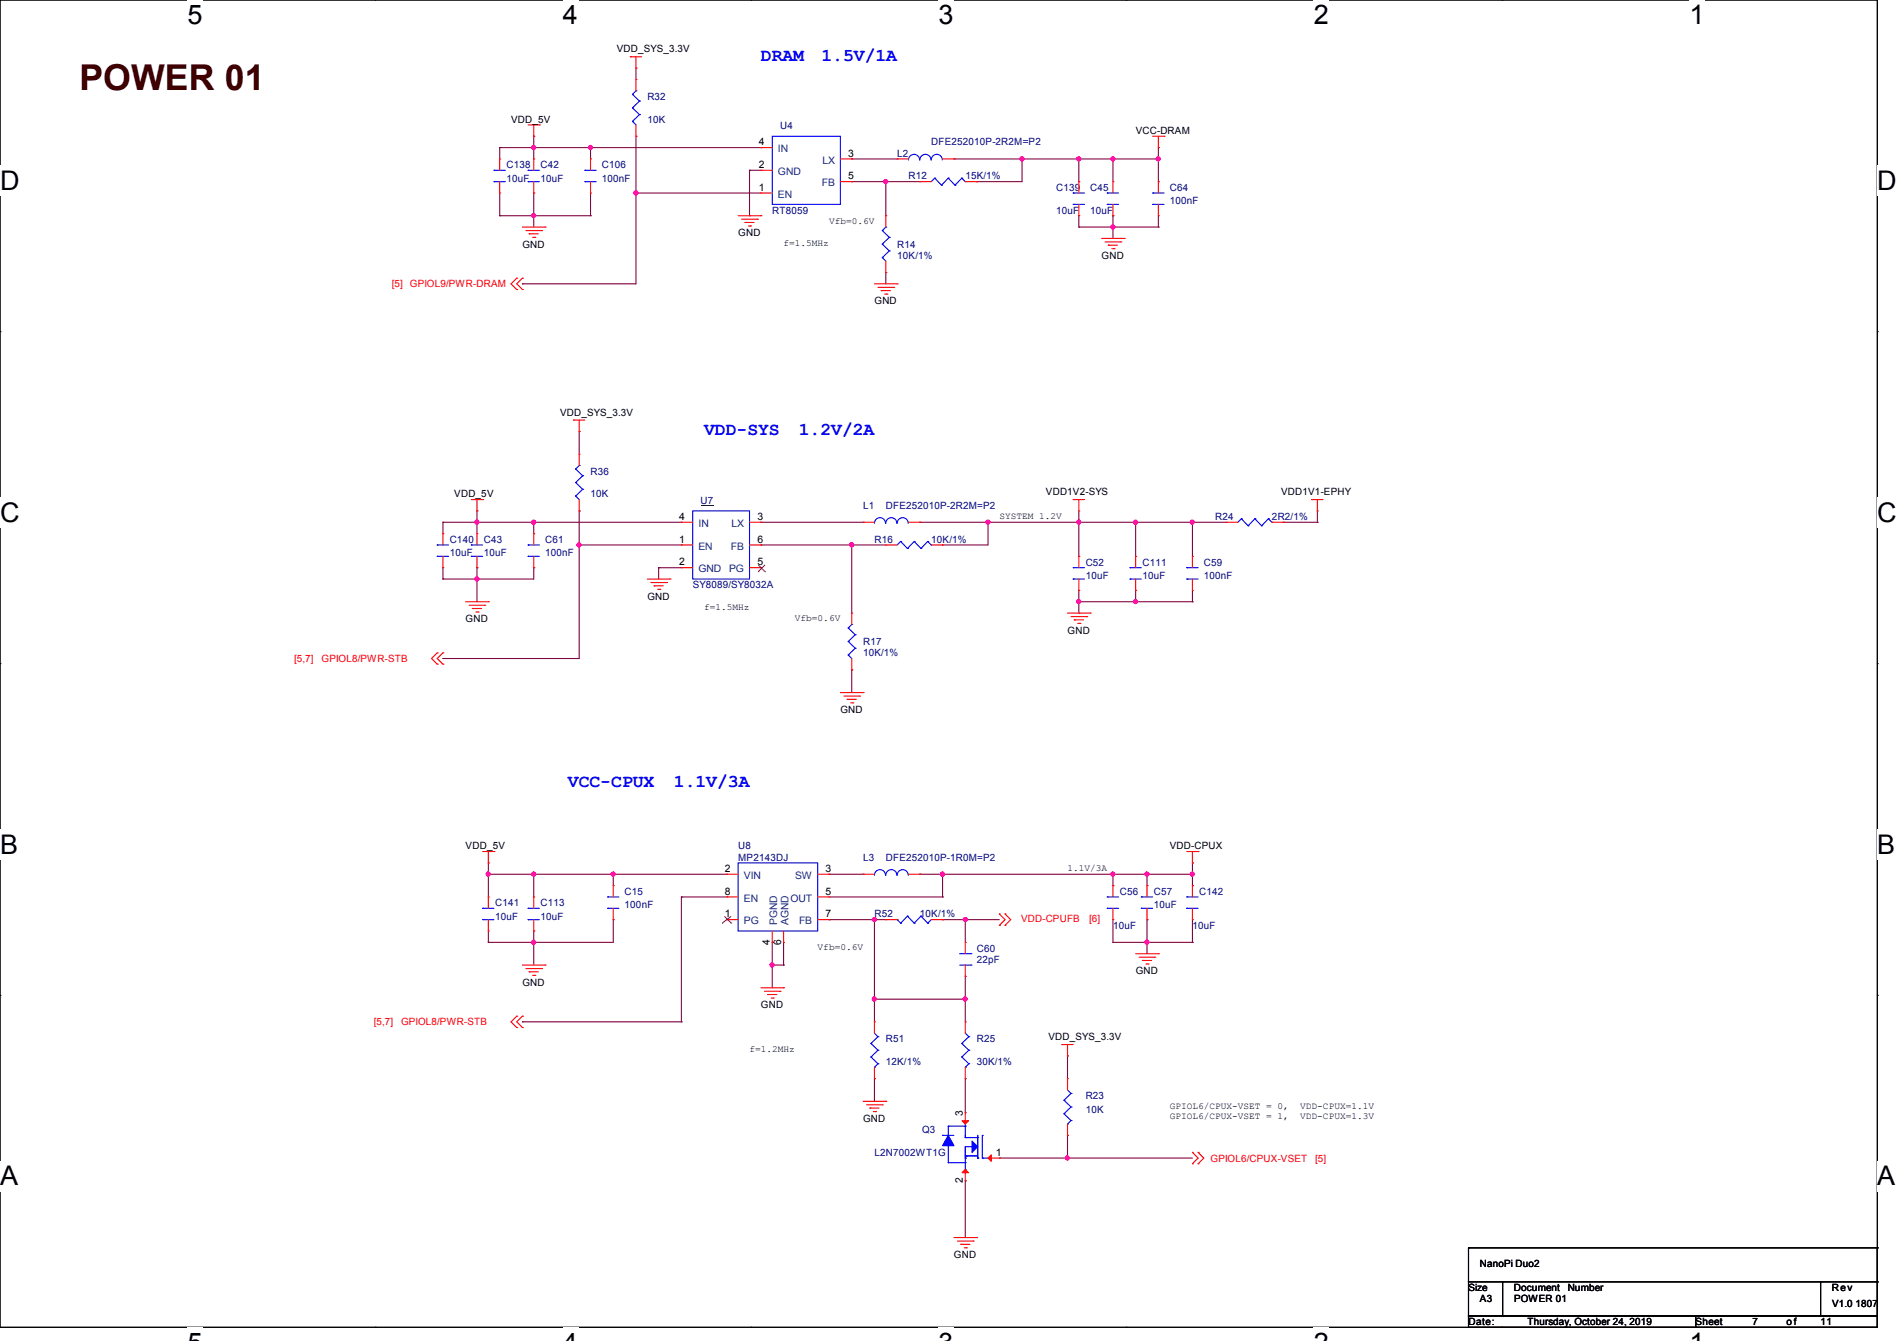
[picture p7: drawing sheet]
<svg xmlns="http://www.w3.org/2000/svg" width="297mm" height="210mm" viewBox="0 0 297 210" stroke-linecap="round" stroke-linejoin="round" font-family="sans-serif">
<path d="M0 0h293.9v207.9h-293.9z" fill="none" stroke="#000" stroke-width=".17"/>
<g fill="#fff">
<path d="M29.4 0h2.3v4.7h-2.3z"/>
<path d="M29.4 207.9h2.3v2.1h-2.3z"/>
</g>
<path d="M58.8 0h.1M58.8 207.9h.1" fill="none" stroke="#000" stroke-width=".17"/>
<g fill="#fff">
<path d="M88.1 0h2.4v4.7h-2.4z"/>
<path d="M88.1 207.9h2.4v2.1h-2.4z"/>
</g>
<path d="M117.6 0h.1M117.6 207.9h.1" fill="none" stroke="#000" stroke-width=".17"/>
<g fill="#fff">
<path d="M146.9 0h2.4v4.7h-2.4z"/>
<path d="M146.9 207.9h2.4v2.1h-2.4z"/>
</g>
<path d="M176.3 0h.1M176.3 207.9h.1" fill="none" stroke="#000" stroke-width=".17"/>
<g fill="#fff">
<path d="M205.7 0h2.4v4.7h-2.4z"/>
<path d="M205.7 207.9h2.4v2.1h-2.4z"/>
</g>
<path d="M235.1 0h.1M235.1 207.9h.1" fill="none" stroke="#000" stroke-width=".17"/>
<g fill="#fff">
<path d="M264.5 0h2.4v4.7h-2.4z"/>
<path d="M264.5 207.9h2.4v2.1h-2.4z"/>
<path d="M0 26h3v4.7h-3z"/>
<path d="M293.9 26h3.1v4.7h-3.1z"/>
<path d="M0 77.9h3v4.7h-3z"/>
<path d="M293.9 77.9h3.1v4.7h-3.1z"/>
</g>
<path d="M0 51.9h.1M293.9 51.9h.1" fill="none" stroke="#000" stroke-width=".17"/>
<g fill="#fff">
<path d="M0 129.9h2.8v4.7h-2.8z"/>
<path d="M293.9 129.9h2.9v4.7h-2.9z"/>
</g>
<path d="M0 103.9h.1M293.9 103.9h.1" fill="none" stroke="#000" stroke-width=".17"/>
<g fill="#fff">
<path d="M-.1 181.8h2.9v4.8h-2.9z"/>
<path d="M293.8 181.8h3v4.8h-3z"/>
</g>
<g fill="none" stroke="#000" stroke-width=".17">
<path d="M0 155.9h.1M293.9 155.9h.1M229.9 195.4h.1M229.9 195.4v5.3M229.9 195.4h64M293.9 195.4h.1M293.9 195.4v5.3M229.9 200.7h5.3v5.4h-5.3zM229.9 206.1h35.6v1.8h-35.6zM235.2 200.7h49.8v5.4h-49.8zM265.5 206.1h28.4v1.8h-28.4zM285 200.7h8.9v5.4h-8.9z"/>
<path d="M293.9 200.7h.1"/>
</g>
<g fill="none" stroke="#800040" stroke-width=".17">
<path d="M99.6 10.7h.1M99.6 10.7v1.7M78.2 33.8h.1M78.2 23.1h.1M78.2 23.1h40.9M78.2 33.8h14.3M78.2 23.1v1.8M78.2 30.2v3.6M83.6 21.3h.1M83.6 33.8h.1M83.6 30.2h.1M83.6 23.1h.1"/>
<path d="M83.6 21.3v3.6M83.6 30.2v5.4M92.5 23.1h.1M92.5 33.8h.1M92.5 23.1v1.8M92.5 30.2v3.6M99.6 30.2h.1M99.6 21.3h.1M99.6 21.3v23.1h-17.8M99.6 30.2h19.5M117.3 26.7h.1M117.3 33.8h.1"/>
<path d="M117.3 26.7h1.8M117.3 26.7v7.1M119.1 23.1h.1M133.3 28.4h.1M133.3 24.9h.1M133.3 28.4h10.7M133.3 24.9h7.2M138.7 28.4h.1M138.7 28.4v5.4M149.4 24.9h.1M149.4 24.9h32M152.9 28.4h.1"/>
<path d="M160 24.9h.1M160 24.9v3.5h-7.1M168.9 24.9h.1M168.9 35.6h.1M168.9 35.6h12.5M168.9 24.9v3.5M168.9 33.8v1.8M174.2 35.6h.1M174.2 24.9h.1M174.2 33.8h.1M174.2 24.9v3.5M174.2 33.8v3.5"/>
<path d="M181.4 23.1h.1M181.4 28.4h.1M181.4 35.6h.1M181.4 23.1v5.3M181.4 33.8v1.8M81.8 44.4h.1M138.7 42.7h.1M138.7 42.7v1.7M90.7 67.6h.1M90.7 67.6v3.5M69.3 81.8h.1M69.3 90.7h.1"/>
<path d="M69.3 81.8h37.4M69.3 81.8v1.8M69.3 88.9v1.8M74.7 81.8h.1M74.7 90.7h.1M74.7 88.9h.1M74.7 80h.1M74.7 80v3.6M74.7 88.9v5.3M83.6 81.8h.1M83.6 88.9h.1M83.6 81.8v1.8"/>
<path d="M83.6 88.9v1.8h-14.3M90.7 85.3h.1M90.7 80h.1M90.7 85.3h16M90.7 80v23.1h-21.4M103.1 88.9h.1M103.1 88.9v1.8M103.1 88.9h3.6M119.1 81.8h.1M119.1 85.3h.1M119.1 81.8h16M119.1 85.3h19.6"/>
<path d="M133.3 85.3h.1M133.3 85.3v10.7M144 81.8h.1M144 81.8h48M147.6 85.3h.1M154.7 81.8h.1M154.7 81.8v3.5h-7.1M168.9 81.8h.1M168.9 94.2h.1M168.9 96h.1M168.9 80v7.1M168.9 92.5v3.5"/>
<path d="M168.9 94.2h17.8M177.8 81.8h.1M177.8 92.5h.1M177.8 94.2h.1M177.8 81.8v5.3M177.8 92.5v1.7M186.7 81.8h.1M186.7 94.2h.1M186.7 81.8v5.3M186.7 92.5v1.7M200.9 81.8h.1M200.9 81.8h5.3"/>
<path d="M206.2 81.8h.1M206.2 80v1.8M69.3 103.1h.1M133.3 104.9h.1M133.3 104.9v3.6M76.5 135.1h.1M76.5 136.9h.1M76.5 136.9h37.3M76.5 135.1v5.4M83.6 136.9h.1M83.6 136.9v3.6M96 136.9h.1"/>
<path d="M96 136.9v1.8M129.8 136.9h.1M129.8 136.9h5.3M144 136.9h.1M144 136.9h42.7M147.6 136.9h.1M147.6 136.9v3.6M174.2 138.7h.1M174.2 136.9v1.8M179.6 136.9h.1M179.6 138.7h.1M179.6 136.9v1.8"/>
<path d="M186.7 135.1h.1M186.7 138.7h.1M186.7 135.1v3.6M76.5 147.6h.1M76.5 145.8v1.8M83.6 147.6h.1M83.6 145.8h.1M83.6 145.8v5.3M96 144h.1M96 144v3.6h-19.5M106.7 140.5h.1M106.7 140.5h7.1"/>
<path d="M106.7 140.5v19.5M120.9 151.1h.1M120.9 147.6h.1M120.9 151.1h1.8M120.9 147.6v7.1M122.7 151.1h.1M122.7 147.6v3.5M129.8 144h.1M129.8 144h8.9M129.8 140.5h17.8M136.9 156.5h.1M136.9 144h.1"/>
<path d="M136.9 156.5h14.2M136.9 144v16M147.6 140.5h.1M147.6 144h.1M147.6 144h8.9M151.1 144h.1M151.1 156.5h.1M151.1 152.9h.1M151.1 144v3.6M151.1 152.9v7.1M174.2 147.6h.1M174.2 144v3.6"/>
<path d="M174.2 147.6h12.5M179.6 147.6h.1M179.6 144h.1M179.6 144v5.4M186.7 147.6h.1M186.7 144v3.6M81.8 160h.1M81.8 160h24.9M106.7 160h.1M136.9 168.9h.1M136.9 168.9v3.6M151.1 168.9h.1"/>
<path d="M151.1 168.9v5.3M167.1 165.4h.1M167.1 177.8h.1M167.1 165.4v3.5M167.1 177.8v3.6M151.1 184.9h.1M151.1 184.9v8.9M156.5 181.4h.1M156.5 181.4h30.2M167.1 181.4h.1"/>
</g>
<g fill="#f0f" stroke="#f0f" stroke-width=".17">
<circle cx="83.5" cy="23.1" r=".32"/>
<circle cx="151.1" cy="144" r=".32"/>
<circle cx="151.1" cy="156.4" r=".32"/>
<circle cx="136.9" cy="156.4" r=".32"/>
<circle cx="136.9" cy="144" r=".32"/>
<circle cx="120.9" cy="151.1" r=".32"/>
<circle cx="174.2" cy="136.9" r=".32"/>
<circle cx="174.2" cy="24.9" r=".32"/>
<circle cx="147.6" cy="136.9" r=".32"/>
<circle cx="167.1" cy="181.3" r=".32"/>
<circle cx="99.5" cy="30.2" r=".32"/>
<circle cx="133.3" cy="85.3" r=".32"/>
<circle cx="83.5" cy="147.6" r=".32"/>
<circle cx="138.7" cy="28.4" r=".32"/>
<circle cx="160" cy="24.9" r=".32"/>
<circle cx="96" cy="136.9" r=".32"/>
<circle cx="83.5" cy="33.8" r=".32"/>
<circle cx="92.4" cy="23.1" r=".32"/>
<circle cx="181.3" cy="24.9" r=".32"/>
<circle cx="174.2" cy="35.5" r=".32"/>
<circle cx="168.9" cy="81.8" r=".32"/>
<circle cx="154.7" cy="81.8" r=".32"/>
<circle cx="90.7" cy="85.3" r=".32"/>
<circle cx="177.8" cy="94.2" r=".32"/>
<circle cx="186.7" cy="81.8" r=".32"/>
<circle cx="177.8" cy="81.8" r=".32"/>
<circle cx="76.4" cy="136.9" r=".32"/>
<circle cx="83.5" cy="81.8" r=".32"/>
<circle cx="168.9" cy="94.2" r=".32"/>
<circle cx="168.9" cy="24.9" r=".32"/>
<circle cx="74.7" cy="81.8" r=".32"/>
<circle cx="74.7" cy="90.7" r=".32"/>
<circle cx="83.5" cy="136.9" r=".32"/>
<circle cx="179.6" cy="147.6" r=".32"/>
<circle cx="186.7" cy="136.9" r=".32"/>
<circle cx="179.6" cy="136.9" r=".32"/>
</g>
<g fill="none" stroke="#f00" stroke-width=".17">
<path d="M82.7 19.6h1.8M83.6 19.6v1.7M84.5 19.6h.1M98.7 8.9h.1M98.7 8.9h1.8M99.6 10.7h.1M99.6 12.4h.1M99.6 8.9v1.8M99.6 12.4v1.8M99.6 19.6v1.7M78.2 24.9h.1M78.2 30.2h.1"/>
<path d="M78.2 24.9v1.8M78.2 28.4v1.8M81.8 35.6h3.5M82.3 36.1h2.5M82.8 36.6h.1M82.8 36.6h1.5M83.4 37.2h.3M83.6 21.3h.1M83.6 24.9h.1M83.6 30.2h.1M83.6 24.9v1.8M83.6 28.4v1.8"/>
<path d="M83.7 37.2h.1M84.8 36.1h.1M85.3 35.6h.1M92.5 30.2h.1M92.5 24.9h.1M92.5 24.9v1.8M92.5 28.4v1.8M99.6 21.3h.1M115.6 33.8h3.5M116.1 34.3h2.5M116.6 34.8h.1M116.6 34.8h1.5"/>
<path d="M117.2 35.4h.3M117.5 35.4h.1M118.6 34.3h.1M119.1 33.8h.1M119.1 30.2h.1M119.1 26.7h.1M119.1 23.1h.1M119.1 30.2h1.8M119.1 26.7h1.8M119.1 23.1h1.8M131.6 28.4h1.7M131.6 24.9h1.7"/>
<path d="M133.3 24.9h.1M133.3 28.4h.1M138.7 33.8h.1M138.7 33.8v1.8M140.5 24.9h.1M140.5 24.9h1.7M144 28.4h.1M144 28.4h1.8M147.6 24.9h1.8M149.4 24.9h.1M151.1 28.4h1.8M152.9 28.4h.1"/>
<path d="M168.9 28.4h.1M168.9 33.8h.1M168.9 28.4v1.8M168.9 32v1.8M172.5 37.3h3.5M173 37.9h2.5M173.5 38.4h.1M173.5 38.4h1.5M174.1 38.9h.3M174.2 28.4h.1M174.2 33.8h.1M174.2 28.4v1.8"/>
<path d="M174.2 32v1.8M174.4 38.9h.1M175.5 37.9h.1M176 37.3h.1M180.5 21.3h1.7M181.4 23.1h.1M181.4 33.8h.1M181.4 28.4h.1M181.4 21.3v1.8M181.4 28.4v1.8M181.4 32v1.8M182.2 21.3h.1"/>
<path d="M80.9 45.3h.1M80.9 43.6h.1M80.9 43.6l-.9 .8 .9 .9M81.8 45.3h.1M81.8 43.6h.1M81.8 43.6l-.9 .8 .9 .9M136.9 44.4h3.6M137.5 45h2.4M138 45.5h.1M138 45.5h1.4M138.5 46.1h.4M138.7 42.7h.1"/>
<path d="M138.7 40.9v1.8M138.9 46.1h.1M139.9 45h.1M140.5 44.4h.1M73.8 78.2h1.8M74.7 78.2v1.8M75.6 78.2h.1M89.8 65.8h.1M89.8 65.8h1.8M90.7 67.6h.1M90.7 71.1h.1M90.7 65.8v1.8"/>
<path d="M90.7 71.1v1.8M90.7 78.2v1.8M168 78.2h.1M168 78.2h1.8M168.9 78.2v1.8M205.4 78.2h.1M205.4 78.2h1.7M206.2 78.2v1.8M69.3 83.6h.1M69.3 88.9h.1M69.3 83.6v1.7M69.3 87.1v1.8"/>
<path d="M72.9 94.2h3.6M73.4 94.8h2.5M74 95.3h.1M74 95.3h1.4M74.5 95.8h.3M74.7 80h.1M74.7 83.6h.1M74.7 88.9h.1M74.7 83.6v1.7M74.7 87.1v1.8M74.8 95.8h.1M75.9 94.8h.1"/>
<path d="M76.5 94.2h.1M83.6 88.9h.1M83.6 83.6h.1M83.6 83.6v1.7M83.6 87.1v1.8M90.7 80h.1M101.3 90.7h3.6M101.9 91.2h2.5M102.4 91.7h.1M102.4 91.7h1.4M103 92.3h.3M103.3 92.3h.1"/>
<path d="M104.4 91.2h.1M104.9 90.7h.1M106.7 85.3h.1M106.7 88.9h.1M106.7 81.8h.1M106.7 85.3h1.8M106.7 88.9h1.8M106.7 81.8h1.8M117.3 85.3h1.8M117.3 88.9h1.8M117.3 81.8h1.8M119.1 81.8h.1"/>
<path d="M119.1 88.9h.1M119.1 85.3h.1M133.3 96h.1M133.3 96v1.8M135.1 81.8h.1M135.1 81.8h1.8M138.7 85.3h.1M138.7 85.3h1.8M142.2 81.8h1.8M144 81.8h.1M145.8 85.3h1.8M147.6 85.3h.1"/>
<path d="M167.1 96h3.6M167.7 96.6h2.4M168.2 97.1h.1M168.2 97.1h1.4M168.7 97.6h.4M168.9 80h.1M168.9 87.1h.1M168.9 92.5h.1M168.9 87.1v1.8M168.9 90.7v1.8M169.1 97.6h.1M170.1 96.6h.1"/>
<path d="M170.7 96h.1M177.8 87.1h.1M177.8 92.5h.1M177.8 87.1v1.8M177.8 90.7v1.8M186.7 92.5h.1M186.7 87.1h.1M186.7 87.1v1.8M186.7 90.7v1.8M192 81.8h.1M192 81.8h1.8M199.1 81.8h1.8"/>
<path d="M200.9 81.8h.1M206.2 80h.1M68.5 104h.1M68.5 102.2h.1M68.5 102.2l-.9 .9 .9 .9M69.3 104h.1M69.3 102.2h.1M69.3 102.2l-.8 .9 .8 .9M131.6 108.5h3.5M132.1 109h2.5M132.6 109.5h.1M132.6 109.5h1.5"/>
<path d="M133.2 110.1h.3M133.3 104.9h.1M133.3 103.1v1.8M133.5 110.1h.1M134.6 109h.1M135.1 108.5h.1M75.6 133.3h1.7M76.5 135.1h.1M76.5 133.3v1.8M77.3 133.3h.1M96 138.7h.1M96 138.7v1.8"/>
<path d="M113.8 136.9h.1M113.8 136.9h1.8M128 136.9h1.8M129.8 136.9h.1M135.1 136.9h.1M135.1 136.9h1.8M142.2 136.9h1.8M144 136.9h.1M174.2 138.7h.1M174.2 138.7v1.8M179.6 138.7h.1M179.6 138.7v1.8"/>
<path d="M185.8 133.3h1.8M186.7 135.1h.1M186.7 138.7h.1M186.7 133.3v1.8M186.7 138.7v1.8M187.6 133.3h.1M76.5 140.5h.1M76.5 145.8h.1M76.5 140.5v1.7M76.5 144v1.8M80.9 159.1h.1M80.9 159.1l-.9 .9 .9 .9"/>
<path d="M81.8 159.1h.1M81.8 151.1h3.5M81.8 159.1l-.9 .9 .9 .9M82.3 151.7h2.5M82.8 152.2h.1M82.8 152.2h1.5M83.4 152.7h.3M83.6 140.5h.1M83.6 145.8h.1M83.6 140.5v1.7M83.6 144v1.8M83.7 152.7h.1"/>
<path d="M84.8 151.7h.1M85.3 151.1h.1M96 144h.1M96 142.2v1.8M113.8 144h.1M113.8 140.5h.1M113.8 144h1.8M113.8 140.5h1.8M119.1 154.7h3.6M119.7 155.2h2.4M120.2 155.7h.1M120.2 155.7h1.4"/>
<path d="M120.7 156.3h.4M120.9 147.6h.1M120.9 145.8v1.8M121.1 156.3h.1M122.1 155.2h.1M122.7 154.7h.1M122.7 147.6h.1M122.7 145.8v1.8M128 144h1.8M128 140.5h1.8M129.8 140.5h.1M129.8 144h.1"/>
<path d="M138.7 144h.1M138.7 144h1.8M145.8 144h1.8M147.6 144h.1M151.1 152.9h.1M151.1 147.6h.1M151.1 147.6v1.8M151.1 151.1v1.8M156.5 143.1h.1M156.5 144.9h.1M156.5 143.1l.9 .9-.9 .9M157.4 143.1h.1"/>
<path d="M157.4 144.9h.1M157.4 143.1l.8 .9-.8 .9M174.2 144h.1M174.2 142.2v1.8M177.8 149.4h3.6M178.4 149.9h2.4M178.9 150.4h.1M178.9 150.4h1.4M179.4 151h.3M179.6 144h.1M179.6 142.2v1.8M179.7 151h.1"/>
<path d="M180.8 149.9h.1M181.4 149.4h.1M186.7 144h.1M186.7 142.2v1.8M80.9 160.9h.1M81.8 160.9h.1M135.1 172.5h3.6M135.7 173h2.4M136.2 173.5h.1M136.2 173.5h1.4M136.7 174.1h.4M136.9 160h.1"/>
<path d="M136.9 168.9h.1M136.9 160v1.8M136.9 167.1v1.8M137.1 174.1h.1M138.1 173h.1M138.7 172.5h.1M151.1 160h.1M151.1 168.9h.1M151.1 174.2h.1M151.1 160v1.8M151.1 167.1v1.8M151.1 174.2v1.8"/>
<path d="M166.2 163.6h.1M166.2 163.6h1.8M167.1 165.4h.1M167.1 168.9h.1M167.1 177.8h.1M167.1 163.6v1.8M167.1 168.9v1.8M167.1 176v1.8M149.4 193.8h3.5M149.9 194.4h2.5M150.4 194.9h.1M150.4 194.9h1.4"/>
<path d="M151 195.4h.3M151.1 184.9h.1M151.1 183.1v1.8M151.3 195.4h.1M152.4 194.4h.1M152.9 193.8h.1M154.7 181.4h1.8M156.5 181.4h.1M186.7 182.2h.1M186.7 180.5h.1M186.7 180.5l.9 .9-.9 .8M187.6 182.2h.1"/>
<path d="M187.6 180.5h.1M187.6 180.5l.9 .9-.9 .8"/>
</g>
<g fill="none" stroke="#00f" stroke-width=".17">
<path d="M99 19h.1M99 16.9h.1M99 14.8h.1M99 19l.6 .6M99 16.9l1.1 1M99 14.8l1.1 1M99.6 14.2h.1M99.6 14.2l-.6 .6M100.1 17.9h.1M100.1 15.8h.1M100.1 17.9l-1.1 1.1M100.1 15.8l-1.1 1.1"/>
<path d="M77.3 26.7h.1M77.3 28.4h.1M77.3 26.7h1.8M77.3 28.4h1.8M82.7 26.7h.1M82.7 28.4h.1M82.7 26.7h1.8M82.7 28.4h1.8M91.6 28.4h.1M91.6 26.7h.1M91.6 26.7h1.7M91.6 28.4h1.7"/>
<path d="M120.9 21.3h10.7v10.7h-10.7zM138.1 38.2h.1M138.1 36.1h.1M138.1 38.2l1.1 1.1M138.1 36.1l1.1 1.1M138.7 35.6h.1M138.7 35.6l-.6 .5M139.2 39.3h.1M139.2 37.2h.1M139.2 39.3l-1.1 1M139.2 37.2l-1.1 1M142.2 25.1a.87 .87 0 0 1 .9-.9 .87 .87 0 0 1 .9 .9"/>
<path d="M144 25.1a.87 .87 0 0 1 .9-.9 .87 .87 0 0 1 .9 .9M145.8 25.1a.87 .87 0 0 1 .9-.9 .87 .87 0 0 1 .8 .9M146.3 27.9h.1M146.3 27.9l-.5 .5M146.3 27.9l1.1 1.1M147.4 29h.1M148.5 27.9h.1M148.5 27.9l-1.1 1.1M148.5 27.9l1 1.1M149.5 29h.1M150.6 27.9h.1M150.6 27.9l-1.1 1.1"/>
<path d="M150.6 27.9l.5 .5M151.1 28.4h.1M168 30.2h.1M168 32h.1M168 30.2h1.8M168 32h1.8M173.4 30.2h.1M173.4 32h.1M173.4 30.2h1.7M173.4 32h1.7M180.5 32h.1M180.5 30.2h.1"/>
<path d="M180.5 30.2h1.7M180.5 32h1.7M138.1 40.3h.1M138.1 40.3l.6 .6M90.1 77.7h.1M90.1 75.6h.1M90.1 73.4h.1M90.1 77.7l.6 .5M90.1 75.6l1.1 1M90.1 73.4l1.1 1.1M90.7 72.9h.1M90.7 72.9l-.6 .5"/>
<path d="M91.2 76.6h.1M91.2 74.5h.1M91.2 76.6l-1.1 1.1M91.2 74.5l-1.1 1.1M68.5 85.3h.1M68.5 87.1h.1M68.5 85.3h1.7M68.5 87.1h1.7M73.8 85.3h.1M73.8 87.1h.1M73.8 85.3h1.8M73.8 87.1h1.8"/>
<path d="M82.7 87.1h.1M82.7 85.3h.1M82.7 85.3h1.8M82.7 87.1h1.8M108.5 80h8.8v10.7h-8.8zM132.8 98.3h.1M132.8 98.3l1.1 1.1M133.3 97.8h.1M133.3 97.8l-.5 .5M133.9 99.4h.1M133.9 99.4l-1.1 1.1M136.9 82a.87 .87 0 0 1 .9-.9 .87 .87 0 0 1 .8 .9"/>
<path d="M138.7 82a.87 .87 0 0 1 .9-.9 .87 .87 0 0 1 .8 .9M140.5 82a.87 .87 0 0 1 .8-.9 .87 .87 0 0 1 .9 .9M141 84.8h.1M141 84.8l-.5 .5M141 84.8l1.1 1.1M142.1 85.9h.1M143.1 84.8h.1M143.1 84.8l-1 1.1M143.1 84.8l1.1 1.1M144.2 85.9h.1M145.2 84.8h.1M145.2 84.8l-1 1.1"/>
<path d="M145.2 84.8l.6 .5M145.8 85.3h.1M168 88.9h.1M168 90.7h.1M168 88.9h1.8M168 90.7h1.8M176.9 88.9h.1M176.9 90.7h.1M176.9 88.9h1.8M176.9 90.7h1.8M185.8 90.7h.1M185.8 88.9h.1"/>
<path d="M185.8 88.9h1.8M185.8 90.7h1.8M194.4 81.2h.1M194.4 81.2l-.6 .6M194.4 81.2l1 1.1M195.4 82.3h.1M196.5 81.2h.1M196.5 81.2l-1.1 1.1M196.5 81.2l1 1.1M197.5 82.3h.1M198.6 81.2h.1M198.6 81.2l-1.1 1.1"/>
<path d="M198.6 81.2l.5 .6M199.1 81.8h.1M132.8 102.6h.1M132.8 100.5h.1M132.8 102.6l.5 .5M132.8 100.5l1.1 1M133.9 101.5h.1M133.9 101.5l-1.1 1.1M115.6 135.1h12.4v10.7h-12.4zM136.9 137.1a.87 .87 0 0 1 .9-.9 .87 .87 0 0 1 .8 .9M138.7 137.1a.87 .87 0 0 1 .9-.9 .87 .87 0 0 1 .8 .9M140.5 137.1a.87 .87 0 0 1 .8-.9 .87 .87 0 0 1 .9 .9"/>
<path d="M75.6 142.2h.1M75.6 144h.1M75.6 142.2h1.7M75.6 144h1.7M82.7 142.2h.1M82.7 144h.1M82.7 142.2h1.8M82.7 144h1.8M95.1 142.2h.1M95.1 140.5h.1M95.1 140.5h1.8M95.1 142.2h1.8"/>
<path d="M140.5 144h.1M140.5 144l.5 .6M141 144.6h.1M142.1 143.5h.1M142.1 143.5l1 1.1M142.1 143.5l-1.1 1.1M143.1 144.6h.1M144.2 143.5h.1M144.2 143.5l1 1.1M144.2 143.5l-1.1 1.1M145.2 144.6h.1M145.8 144l-.6 .6"/>
<path d="M150.2 151.1h1.8M150.2 149.4h1.8M152 151.1h.1M152 149.4h.1M173.4 140.5h.1M173.4 142.2h.1M173.4 140.5h1.7M173.4 142.2h1.7M178.7 140.5h.1M178.7 142.2h.1M178.7 140.5h1.8M178.7 142.2h1.8"/>
<path d="M185.8 140.5h.1M185.8 142.2h.1M185.8 140.5h1.8M185.8 142.2h1.8M136.4 163.4h.1M136.4 165.5h.1M136.4 163.4l1.1 1.1M136.4 165.5l1.1 1.1M136.9 167.1h.1M136.9 161.8l.6 .5M137.5 162.3h.1M137.5 164.5h.1"/>
<path d="M137.5 166.6h.1M137.5 162.3l-1.1 1.1M137.5 164.5l-1.1 1M137.5 166.6l-.6 .5M147.6 177.8h.1M147.6 177.8h1.8M148.5 176.4h.1M148.5 176.4v1.4M148.5 179.4v2.7M148.5 176.4h2.6M150.6 163.4h.1M150.6 165.5h.1"/>
<path d="M150.6 163.4l1.1 1.1M150.6 165.5l1.1 1.1M151.1 167.1h.1M151.1 178.1h.1M151.1 176.4h.1M151.1 161.8l.6 .5M151.1 176v2.1M151.1 178.1h2M151.7 162.3h.1M151.7 164.5h.1M151.7 166.6h.1M151.7 162.3l-1.1 1.1"/>
<path d="M151.7 164.5l-1.1 1M151.7 166.6l-.6 .5M152.2 179.6h.1M152.2 179.6h-1.1v3.5M152.9 178.1h.1M153.1 178.1h.1M153.1 177.8v3.6M153.8 177.8h.1M153.8 177.8v3.6M166.6 172.3h.1M166.6 174.4h.1M166.6 172.3l1.1 1.1"/>
<path d="M166.6 174.4l1.1 1.1M167.1 176h.1M167.1 170.7l.6 .5M167.7 171.2h.1M167.7 173.4h.1M167.7 175.5h.1M167.7 171.2l-1.1 1.1M167.7 173.4l-1.1 1M167.7 175.5l-.6 .5M148.5 182.1h.1M148.5 182.1h2.6M151.1 181.4h.1"/>
<path d="M151.1 181h.1M151.1 183.1h.1M151.1 182.1h.1M151.1 181h2M151.3 181h.1M153.1 181.4h.1M153.8 181.4h.1M153.8 181.4h.9"/>
</g>
<path d="M118.7 89.5h.1M118.7 88.5l1.1 1M119.8 89.5h.1M119.8 88.5l-1.1 1M113.1 144.6h.1M113.4 143.5l1.1 1.1M114.5 144.6h.1M114.5 143.5l-1.4 1.1" fill="none" stroke="#804000" stroke-width=".16"/>
<path d="M109.7 79.2h2" fill="none" stroke="#000080" stroke-width=".16"/>
<g fill="#00f" stroke="#00f" stroke-width=".17">
<path d="M152.2 178.7l.9 .9-.9 .9z"/>
<path d="M148.5 177.8l.9 1.6h-1.8z" fill-rule="evenodd"/>
</g>
<g fill="#f00" stroke="#f00" stroke-width=".17">
<path d="M154.7 181.4l.5-.6v1.1z"/>
<path d="M150.6 175.5h1l-.5 .5z"/>
<path d="M151.1 183.1l.5 .5h-1z"/>
</g>
<text font-size="5.6" fill="#400000" x="12.4" y="14.1">POWER 01</text>
<g font-size="4.2">
<text x="29.4" y="3.8">5</text>
<text x="88.1" y="3.8">4</text>
<text x="146.9" y="3.8">3</text>
<text x="205.7" y="3.8">2</text>
<text x="264.5" y="3.8">1</text>
<text x="0" y="29.8">D</text>
<text x="293.9" y="29.8">D</text>
<text x="0" y="81.7">C</text>
<text x="293.9" y="81.7">C</text>
<text x="0" y="133.7">B</text>
<text x="293.9" y="133.7">B</text>
<text x="0" y="185.6">A</text>
<text x="293.9" y="185.6">A</text>
</g>
<g font-size="2.8" fill="#00f">
<text x="119.1" y="9.5">DRAM</text>
<text x="128.6" y="9.5">1.5V/1A</text>
<text x="110.2" y="68.2">VDD-SYS</text>
<text x="125.1" y="68.2">1.2V/2A</text>
<text x="88.9" y="123.3">VCC-CPUX</text>
<text x="105.5" y="123.3">1.1V/3A</text>
</g>
<g font-size="1.6">
<text x="96.6" y="8.2">VDD_SYS_3.3V</text>
<text x="80" y="19.2">VDD_5V</text>
<text x="118.8" y="22.7">4</text>
<text x="177.8" y="21">VCC-DRAM</text>
<text x="118.8" y="29.8">1</text>
<text x="118.8" y="26.3">2</text>
<text x="132.8" y="24.5">3</text>
<text x="132.8" y="28.1">5</text>
<text x="81.8" y="38.8">GND</text>
<text x="115.6" y="37">GND</text>
<text x="172.5" y="40.6">GND</text>
<text x="136.9" y="47.7">GND</text>
<text x="87.7" y="65.1">VDD_SYS_3.3V</text>
<text x="71.1" y="77.9">VDD_5V</text>
<text x="163.8" y="77.6">VDD1V2-SYS</text>
<text x="200.6" y="77.6">VDD1V1-EPHY</text>
<text x="106.4" y="81.4">4</text>
<text x="118.6" y="81.4">3</text>
<text x="106.4" y="85">1</text>
<text x="106.4" y="88.5">2</text>
<text x="118.6" y="88.5">5</text>
<text x="118.6" y="85">6</text>
<text x="101.4" y="93.9">GND</text>
<text x="72.9" y="97.5">GND</text>
<text x="167.1" y="99.2">GND</text>
<text x="131.6" y="111.7">GND</text>
<text x="72.9" y="133">VDD_5V</text>
<text x="113.5" y="136.5">2</text>
<text x="129.3" y="136.5">3</text>
<text x="183.1" y="133">VDD-CPUX</text>
<text x="113.5" y="143.6">1</text>
<text x="113.5" y="140.1">8</text>
<text x="129.3" y="140.1">5</text>
<text x="129.3" y="143.6">7</text>
<text x="120.5" y="147.9" transform="rotate(-90 120.5 147.9)">4</text>
<text x="122.3" y="147.9" transform="rotate(-90 122.3 147.9)">6</text>
<text x="81.8" y="154.3">GND</text>
<text x="177.8" y="152.6">GND</text>
<text x="119.1" y="157.9">GND</text>
<text x="164.1" y="162.9">VDD_SYS_3.3V</text>
<text x="135.1" y="175.7">GND</text>
<text x="150.8" y="174.8" transform="rotate(-90 150.8 174.8)">3</text>
<text x="150.8" y="185.3" transform="rotate(-90 150.8 185.3)">2</text>
<text x="155.9" y="181">1</text>
<text x="149.4" y="197">GND</text>
<text x="229.9" y="202.2">Size</text>
<text x="231.7" y="198.5">NanoPi Duo2</text>
<text x="231.7" y="204">A3</text>
<text x="237" y="202.2">Document</text>
<text x="237" y="204">POWER 01</text>
<text x="245.4" y="202.2">Number</text>
<text x="286.8" y="202.2">Rev</text>
<text x="229.9" y="207.5">Date:</text>
<text x="239.2" y="207.5">Thursday, October 24, 2019</text>
<text x="265.5" y="207.5">Sheet</text>
<text x="274.4" y="207.5">7</text>
<text x="279.7" y="207.5">o f</text>
<text x="285" y="207.5">11</text>
<text x="286.8" y="204.7">V1.0 1807</text>
</g>
<g font-size="1.6" fill="#000080">
<text x="101.4" y="15.7">R32</text>
<text x="101.4" y="19.2">10K</text>
<text x="122.1" y="20.3">U4</text>
<text x="145.8" y="22.8">DFE252010P-2R2M=P2</text>
<text x="79.3" y="26.3">C138</text>
<text x="79.3" y="28.4">10uF</text>
<text x="84.6" y="26.3">C42</text>
<text x="84.6" y="28.4">10uF</text>
<text x="94.2" y="26.3">C106</text>
<text x="94.2" y="28.4">100nF</text>
<text x="140.5" y="24.6">L2</text>
<text x="142.2" y="28.1">R12</text>
<text x="151.1" y="28.1">15K/1%</text>
<text x="165.4" y="29.9">C139</text>
<text x="170.7" y="29.9">C45</text>
<text x="183.1" y="29.9">C64</text>
<text x="120.9" y="33.4">RT8059</text>
<text x="165.4" y="33.4">10uF</text>
<text x="170.7" y="33.4">10uF</text>
<text x="183.1" y="32">100nF</text>
<text x="140.5" y="38.8">R14</text>
<text x="140.5" y="40.6">10K/1%</text>
<text x="92.5" y="74.3">R36</text>
<text x="92.5" y="77.9">10K</text>
<text x="109.7" y="79">U7</text>
<text x="135.1" y="79.7">L1</text>
<text x="138.7" y="79.7">DFE252010P-2R2M=P2</text>
<text x="190.3" y="81.4">R24</text>
<text x="199.1" y="81.4">2R2/1%</text>
<text x="70.4" y="85">C140</text>
<text x="70.4" y="87.1">10uF</text>
<text x="75.7" y="85">C43</text>
<text x="75.7" y="87.1">10uF</text>
<text x="85.3" y="85">C61</text>
<text x="85.3" y="87.1">100nF</text>
<text x="136.9" y="85">R16</text>
<text x="145.8" y="85">10K/1%</text>
<text x="170" y="88.6">C52</text>
<text x="178.9" y="88.6">C111</text>
<text x="188.5" y="88.6">C59</text>
<text x="108.5" y="92.1">SY8089/SY8032A</text>
<text x="170" y="90.7">10uF</text>
<text x="178.9" y="90.7">10uF</text>
<text x="188.5" y="90.7">100nF</text>
<text x="135.1" y="101">R17</text>
<text x="135.1" y="102.8">10K/1%</text>
<text x="115.6" y="133">U8</text>
<text x="115.6" y="134.8">MP2143DJ</text>
<text x="135.1" y="134.8">L3</text>
<text x="138.7" y="134.8">DFE252010P-1R0M=P2</text>
<text x="77.5" y="141.9">C141</text>
<text x="84.6" y="141.9">C113</text>
<text x="97.8" y="140.1">C15</text>
<text x="97.8" y="142.2">100nF</text>
<text x="136.9" y="143.7">R52</text>
<text x="144" y="143.7">10K/1%</text>
<text x="175.3" y="140.1">C56</text>
<text x="180.6" y="140.1">C57</text>
<text x="180.6" y="142.2">10uF</text>
<text x="187.8" y="140.1">C142</text>
<text x="77.5" y="144">10uF</text>
<text x="84.6" y="144">10uF</text>
<text x="152.9" y="149">C60</text>
<text x="174.3" y="145.5">10uF</text>
<text x="186.7" y="145.5">10uF</text>
<text x="152.9" y="150.8">22pF</text>
<text x="138.7" y="163.2">R51</text>
<text x="138.7" y="166.8">12K/1%</text>
<text x="152.9" y="163.2">R25</text>
<text x="152.9" y="166.8">30K/1%</text>
<text x="170" y="172.1">R23</text>
<text x="144.4" y="177.5">Q3</text>
<text x="170" y="174.2">10K</text>
<text x="136.9" y="181">L2N7002WT1G</text>
</g>
<g font-size="1.6" fill="#004080">
<text x="121.8" y="23.8">IN</text>
<text x="121.8" y="27.4">GND</text>
<text x="128.7" y="29.2">FB</text>
<text x="128.7" y="25.6">LX</text>
<text x="121.8" y="30.9">EN</text>
<text x="109.4" y="82.5">IN</text>
<text x="114.5" y="82.5">LX</text>
<text x="109.4" y="86.1">EN</text>
<text x="109.4" y="89.6">GND</text>
<text x="114.1" y="89.6">PG</text>
<text x="114.4" y="86.1">FB</text>
<text x="116.5" y="137.6">VIN</text>
<text x="124.5" y="137.6">SW</text>
<text x="116.5" y="141.2">EN</text>
<text x="123.8" y="141.2">OUT</text>
<text x="116.5" y="144.7">PG</text>
<text x="121.7" y="144.9" transform="rotate(-90 121.7 144.9)">PGND</text>
<text x="123.5" y="144.9" transform="rotate(-90 123.5 144.9)">AGND</text>
<text x="125.1" y="144.7">FB</text>
</g>
<g font-size="1.6" fill="#f00">
<text x="61.3" y="45">[5]</text>
<text x="64.2" y="45">GPIOL9/PWR-DRAM</text>
<text x="46.1" y="103.7">[5,7]</text>
<text x="50.3" y="103.7">GPIOL8/PWR-STB</text>
<text x="159.9" y="144.4">VDD-CPUFB</text>
<text x="170.5" y="144.4">[6]</text>
<text x="58.5" y="160.6">[5,7]</text>
<text x="62.8" y="160.6">GPIOL8/PWR-STB</text>
<text x="189.5" y="181.9">GPIOL6/CPUX-VSET</text>
<text x="205.9" y="181.9">[5]</text>
</g>
<g font-size="1.5">
<text x="129.8" y="35">Vfb=0.6V</text>
<text x="122.7" y="38.6">f=1.5MHz</text>
<text x="156.5" y="81.2">SYSTEM 1.2V</text>
<text x="110.2" y="95.5">f=1.5MHz</text>
<text x="124.5" y="97.2">Vfb=0.6V</text>
<text x="167.1" y="136.4">1.1V/3A</text>
<text x="128" y="148.8">Vfb=0.6V</text>
<text x="117.3" y="164.8">f=1.2MHz</text>
<text x="183.1" y="173.7">GPIOL6/CPUX-VSET = 0,</text>
<text x="203.6" y="173.7">VDD-CPUX=1.1V</text>
<text x="183.1" y="175.2">GPIOL6/CPUX-VSET = 1,</text>
<text x="203.6" y="175.2">VDD-CPUX=1.3V</text>
</g>
</svg>
